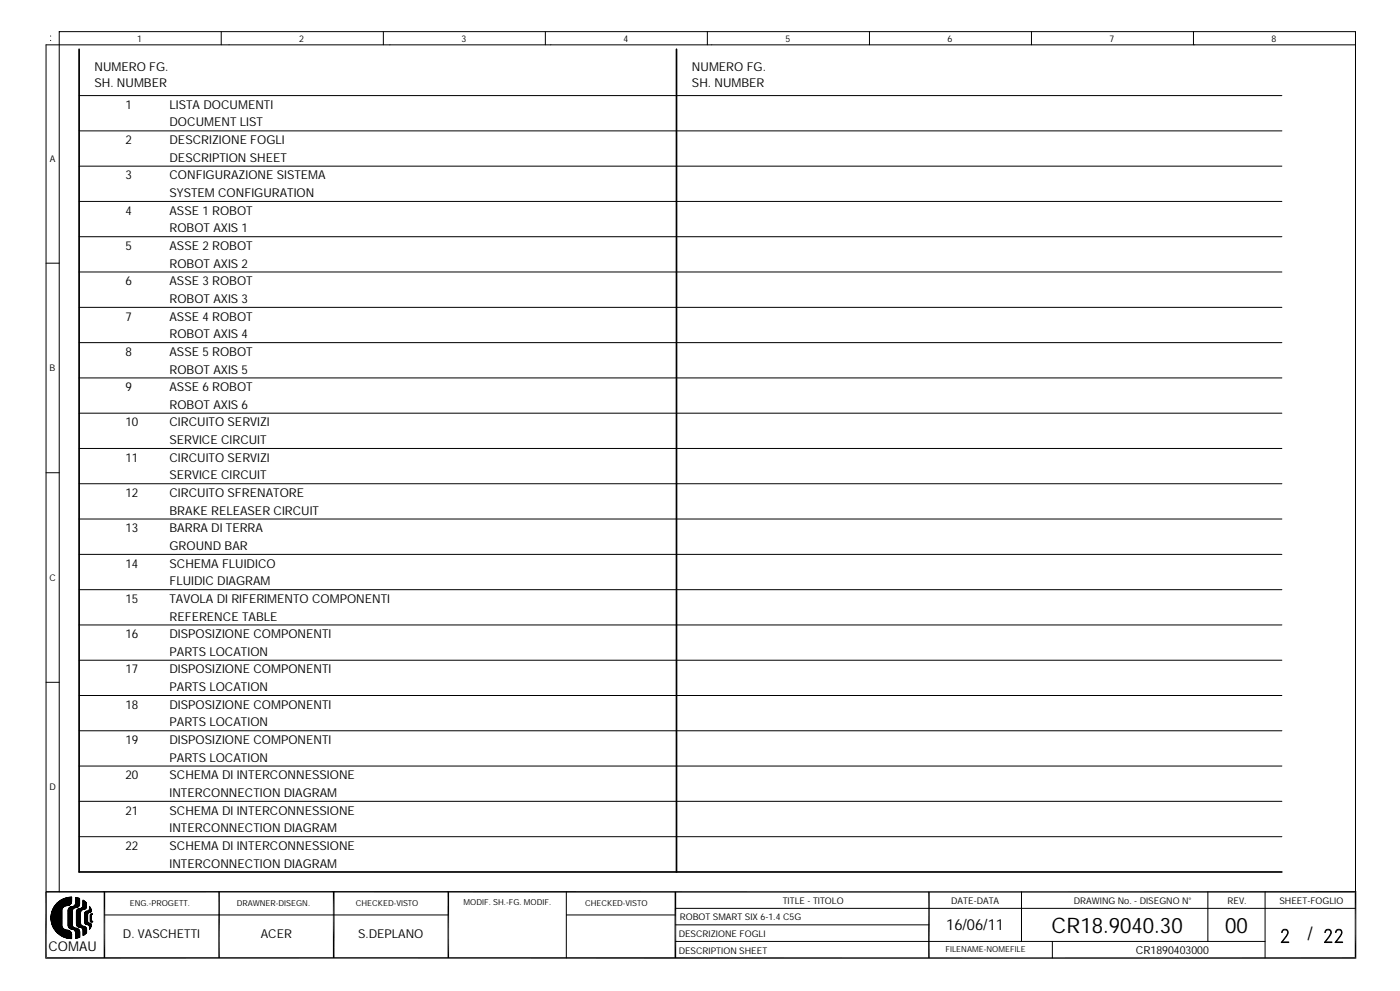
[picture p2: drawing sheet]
<svg xmlns="http://www.w3.org/2000/svg" width="297mm" height="210mm" viewBox="0 0 297 210" stroke-linecap="round" stroke-linejoin="round" font-family="sans-serif">
<g fill="none" stroke="#000" stroke-width=".21">
<path d="M10.7 7.6h.1M10.7 8.6h.1M46.9 6.7v2.8M81.2 6.7v2.8M115.6 6.7v2.8M149.9 6.7v2.8M184.3 6.7v2.8M218.6 6.7v2.8M252.9 6.7v2.8M287.3 9.5h-277.5v179.4M16.8 27.7h254.9M16.8 35.2h254.9"/>
<path d="M16.8 20.2h254.9M9.8 55.7h2.8M16.8 57.6h254.9M16.8 42.7h254.9M16.8 50.1h254.9M16.8 65.1h254.9M16.8 72.6h254.9M16.8 80h254.9M16.8 87.5h254.9M16.8 95h254.9M9.8 100.1h2.8M16.8 102.5h254.9"/>
<path d="M16.8 109.9h254.9M16.8 117.4h254.9M16.8 124.9h254.9M16.8 132.4h254.9M16.8 139.8h254.9M9.8 144.5h2.8M16.8 147.3h254.9M16.8 154.8h254.9M16.8 162.3h254.9M16.8 169.7h254.9M16.8 177.2h254.9M10.8 194.7l4.1 4.1 .3-.2"/>
<path d="M10.8 194l2.4 2.4-1.1 1.1M10.8 194.9l3.9 3.9M10.8 193.9l2.3 2.2M10.8 195.1l3.7 3.6M10.9 193.7l2.2 2.3-1.3 1.2M10.9 193.4l2.2 2.2M10.9 195.5l3.2 3.2M10.9 193.3l2.2 2.2-1.5 1.4M11 193.1l2.1 2.2M11 195.7l2.9 2.9 1.2-1.1M11 193l2.1 2.1M11.1 192.9l2 2"/>
<path d="M11.1 192.8l2 1.9M11.2 192.6l1.9 2M11.3 192.4l1.8 1.8M11.3 192.3l1.8 1.7M11.4 192.2l1.7 1.7-2 2.1 2.5 2.5M11.5 192.1l1.6 1.6M11.5 192l1.6 1.5M11.6 191.9l1.5 1.5-2.2 2.2M11.7 191.8l1.4 1.4M11.8 191.7l1.3 1.3M11.8 191.6l1.3 1.2M11.9 191.5l1.2 1.2"/>
<path d="M12 191.4l1.1 1.1M12.1 191.3l1.1 1.1-2.4 2.4M12.2 191.2l-.2 .2M12.2 191.2l1.1 1.1M12.3 191.1l1.1 1.1M12.4 191.1l1 1M12.4 191l1.1 1.1M12.6 188.9v-182.2h274.7v182.2M12.6 190.9l1 1.1M12.6 190.8l1.1 1.1M12.8 190.8l1.1 1.1M12.8 198.1l1.2-1.1 1.2 1.2-.6 .6"/>
<path d="M12.9 190.7l-1.5 1.4M13 190.6l1.1 1.2M13.1 190.6l1.2 1.2M13.1 196.2a1.2 1.2 0 0 0 1.2 .8M13.1 195.3l-1.6 1.6M13.1 195.1l-1.6 1.7M13.1 195l-1.7 1.7 1.5 1.5M13.1 194.8l-1.8 1.7M13.1 194.6l-1.8 1.8M13.1 194.4l-1.9 1.9 2.1 2.1 1.3-1.3M13.1 194.3l-1.9 1.9M13.1 194.1l-2 2"/>
<path d="M13.1 193.7l-2.1 2.1M13.1 193.6l-2.1 2.1M13.1 193.2l-2.2 2.2M13.1 193.1l-2.2 2.2 3.4 3.4 .9-.8M13.1 192.9l-2.2 2.2M13.1 192.7l-2.3 2.3M13.1 195.6l-1.4 1.5M13.1 195.8l-1.3 1.4M13.1 196.2l-1.2 1.2 .4 .3M13.1 196.3l-1.1 1.1M13.2 190.5l1.3 1.3M13.3 196.5l-1.1 1.1"/>
<path d="M13.4 196.6l-1.1 1.1M13.4 196.7l-1 1.1M13.4 190.4l1.3 1.3M13.5 196.8l-1.1 1M13.5 190.3l1.3 1.3M13.6 190.3l-2.5 2.5M13.6 196.8l-1 1.1M13.7 190.3l1.2 1.3M13.7 196.9l1.5 1.4M13.7 196.9l-1.1 1.1M13.8 190.3l1.2 1.2M13.9 190.2l-2.9 2.9"/>
<path d="M13.9 196.9l-1.2 1.2M13.9 190.2l1.2 1.2M14.1 190.2l1 1M14.1 190.2l-3.2 3.1M14.1 197l-1.1 1.2M14.2 197l1 1M14.2 190.1l1 1M14.3 197l.7 .4 .2 .5M14.3 191.8a1.24 1.24 0 0 0-1.2 .9v3.5M14.3 190.1l-3.4 3.4 2.2 2.3M14.3 197l-1.2 1.3M14.4 190.1l.8 .8"/>
<path d="M14.4 197l.8 .8M14.4 193.5l.9 .8-.9 .9M14.4 195.2l1 .9-.6 .6M14.4 195.4l2.5 2.4M14.4 195.6l2.5 2.4M14.4 195.9l.9 .9M14.4 194.2l.9 .8M14.4 194l.9 .9M14.4 193.3l.9 .9M14.4 193.7l.9 .8M14.4 193.8l.9 .9M14.4 194.7l.9 .9"/>
<path d="M14.4 194.9l.9 .8M14.4 195l.9 .9M14.4 195.7l1.2 1.2M14.4 193.1l.9 .9M14.4 192.8l.9 .9M14.5 197l-1.3 1.3M14.5 196.1l.7 .7M14.5 192.7l.8 .8M14.6 192.4l.7 .8M14.6 197.1l.5 .5M14.6 191.8l-1.3-1.3-2.1 2 1.9 1.9M14.6 190.1l.6 .5-1.2 1.2-1.1-1.1"/>
<path d="M14.6 192.3l.7 .7M14.7 197.1l-1.3 1.3M14.7 190l-3.9 4M14.7 192.2l.6 .6M14.8 190l.4 .4M14.8 197.2l-1.3 1.3M14.8 192.1l.6 .6M14.9 192.1l-.4 .4 .8 .8M14.9 190l-4.1 4.2 4.4 4.3M14.9 197.3l-1.2 1.2M14.9 192.1l.5 .5M14.9 190l.3 .3"/>
<path d="M15 197.4l-1.2 1.2M15.1 192.1l.4 .4M15.1 191.2l-.5 .6M15.1 197.6l-1 1.1M15.1 192.1l-.6 .6M15.2 190.9l-.4 .7-.5 .2M15.2 191l-.8 .8M15.2 197.7l-1 1M15.2 190.9v-.9a4.4 4.4 0 0 0-4.4 4.4 4.4 4.4 0 0 0 4.4 4.4v-.9M15.2 197.9h.1M15.2 190.8l-1 1M15.2 190.5l-1.5 1.5"/>
<path d="M15.2 190.3l-4.4 4.4M15.2 190.1l-4.4 4.4 4.4 4.2M15.2 190.1l-4.4 4.2 4.4 4.4M15.2 190.8l-.7-.7-3.7 3.7M15.2 198.1l-.7 .6M15.2 198.4l-.4 .4M15.2 192l-.4 .2-.4 .6 .1 3.4 .3 .4 .4 .2M15.2 196.8l.7 .3 .1 .5M15.2 192l.4 .4M15.3 193v2.8l-.7 .7M15.3 193.3l-.9 .8M15.3 193.1l-.9 .9"/>
<path d="M15.3 193.4l-.9 .9 .9 .9M15.3 193.8l-.9 .8M15.3 194.1l-.9 .9M15.3 194.5l-.9 .8M15.3 195.7l-.7 .7M15.3 195.5l-.8 .8 .4 .4 .5-.4M15.3 193.6l-.9 .9 .9 .9M15.3 194.8l-.9 .9M15.3 194.6l-.9 .9M15.3 193.9l-.9 .9M15.3 195l-.9 .8M15.3 195.1l-.9 .9"/>
<path d="M15.3 195.3l-.8 .9M15.3 195.8l.2 .5 .6 .3M15.3 192l-.9 .9 .9 .9M15.3 192.9l-.9 .9M15.3 196l-.6 .6M15.4 192.7l-1 .9M15.4 192l.3 .3M15.5 196.3l-.4 .5M15.5 196.8l.3-.3 1.1 1.2-.9 .9M15.5 192l.3 .3M15.6 192l-1.2 1.1M15.6 196.4l-.4 .4"/>
<path d="M15.6 191.9l.4 .3M15.7 196.5l-.3 .3M15.7 191.9l.4 .3M15.8 191.8l.5 .4M15.9 191.7l.5 .5M15.9 196.6l-.3 .3M16 197.5l.9 .9M16 196.6l.9 .9M16 191.4l.6 .6M16 197.6v1.1M16 190.1l.9 .8M16 197.6l.9 .9"/>
<path d="M16 197.8l.8 .8 .1-.2M16 198l.6 .6M16 198.2l.5 .4M16 198.3l.4 .4M16 191.3l.7 .7M16 191.1l.8 .7M16 198.7h.1M16 190.9l.8 .8M16 190.8l.8 .8M16 190.4l.9 .9M16 190.2l.9 .9M16.1 196.6l.5 .2 .2 .4 .1 1.3"/>
<path d="M16.1 192.2l-.6 .3-.2 .5M16.1 196.6l-.4 .4M16.2 193.1v2.8l.3 .4 1 .4 .1 1.5M16.2 195.8l.6 .6 .4-.4M16.2 195.1l2.2 2.1M16.2 193.7l.9 .9M16.2 193.4l.9 .8M16.2 196.6l.7 .8-.9 .8M16.2 195.2l2.2 2.2M16.2 195.6l.8 .8 .3-.3M16.2 194.9l.9 .9M16.2 194.6l.9 .9-.7 .7"/>
<path d="M16.2 195.4l1.1 1.1 .3-.3M16.2 193.5l.9 .9M16.2 193.9l.9 .8M16.2 194l.9 .9M16.2 194.2l.9 .9M16.2 194.4l.9 .9M16.2 194.7l.9 .9M16.2 193.2l.9 .8M16.2 193l.9 .9-.9 .9M16.2 190.1l-.2 .2M16.2 192.9l.9 .8M16.3 196l.3 .3"/>
<path d="M16.3 196.6l-.5 .5M16.3 190.1l.6 .7M16.3 192.8l.8 .7M16.4 190.2l-.4 .3M16.4 196.7l-.5 .5M16.4 192.7l.7 .7-.9 .9M16.4 196.7l.4 .4-.8 .8M16.5 192.6l.6 .6-.9 .9M16.5 196.7l-.5 .6 .9 .9-.4 .5M16.6 192.5l-.3 .3M16.6 192.5l.5 .6M16.6 196.8l-.6 .6"/>
<path d="M16.6 190.2l-.6 .6M16.7 192.5l.5 .4M16.7 196.9l-.7 .7M16.8 197l-.8 .7M16.8 191.8l-.4 .4M16.8 192.5l-.6 .6M16.8 192.4l.4 .4M16.9 190.3l-.9-.2v1.4l-.3 .4-.5 .1M16.9 190.3v1.1a.76 .76 0 0 1-.8 .8M16.9 191.2l-1.2 1.1M16.9 190.8l-2.5 2.5M16.9 191.5l-.7 .7"/>
<path d="M16.9 191.3l-.9 .9M16.9 191l-2.5 2.4M16.9 190.7l-.9 .9 .5 .5M16.9 190.5l-.9 .9M16.9 190.3l-.9 .9M16.9 190.4l-.2-.1-.7 .7M16.9 190.6l-.4-.4-.5 .4 .9 .8M16.9 197.2l-.9 .9M16.9 198.5l-.9 .2M16.9 197.5l-.9 .9M16.9 197.9l-.9 .8M16.9 198l-.7 .7-.2-.2"/>
<path d="M17.1 195.1l-.9 .9M17.1 193.6l-.9 .9M17.1 193.7l-.9 .9M17.1 194.8l-.9 .9M17.1 194.6l-.9 .9M17.1 194.4l-.9 .9M17.1 194.3l-.9 .8M17.1 194.1l-.9 .9M17.1 195l-.9 .8M17.1 195.3l-.8 .8M17.1 195.6l-.6 .7M17.1 195.8l-.5 .5"/>
<path d="M17.1 192.4l.3 .3M17.1 193l-.9 .9M17.1 196.4l.3-.3 1 1M17.2 195.9l-.5 .5M17.3 192.4l.3 .3M17.3 192.3l-1.1 1.1M17.3 192.8l-.3-.4-.8 .8M17.4 192.3l.3 .3M17.4 196.6l.4-.4 .6 .5M17.4 192.2l.5 .4M17.5 196.7l.9 .9M17.6 192l.5 .5"/>
<path d="M17.6 191l.7 .7M17.6 197l.7 .7M17.6 197.9l.2 .1M17.6 197.2l.6 .6M17.6 197.5l.4 .4M17.6 197.7l.3 .3M17.7 196.2l.7 .7M17.7 190.7l.6 .8M17.7 196.2l.4 .1 .2 .3 .1 1-.8 .6M17.7 196.2l-.3 .4M17.7 190.8l.6 .6M17.8 190.8l-.2 .2"/>
<path d="M17.9 190.9l-.3 .2 .7 .8M17.9 193.5l.7 .7M18 190.9l-.4 .4 .7 .7M18 196.3l-.5 .4M18 193.3l.6 .5-.7 .6 .7 .6-.6 .6M18.1 191l-.5 .5 .7 .7M18.1 193.2l.5 .4M18.1 196.3l-.5 .5M18.2 193.1l.4 .4M18.2 191.1l-.6 .6 .7 .6M18.2 196.4l-.6 .6M18.3 191.2l-.7 .6 .6 .6"/>
<path d="M18.3 196.5l-.7 .7M18.3 193l.4 .4M18.3 191.2l-.7-.5-.1 1.4-1 .5-.3 .6M18.3 191.2l-.1 1.2-.9 .4-.2 .5v2.3l.1 .3 .5 .3M18.3 191.4l-2.1 2.2M18.3 192.1l-.5 .5M18.3 191.8l-.9 .9M18.3 191.6l-2.1 2.2M18.3 191.3l-.8 .8 .5 .5M18.3 193l-.3 .4 .6 .6M18.3 192l-.6 .7M18.3 196.6l-.7 .7 .5 .5"/>
<path d="M18.4 196.8l-.8 .7M18.4 196.9l-.8 .8M18.4 197.1l-.8 .7M18.4 197.3l-.8 .7M18.4 197.5l-.8 .5M18.4 193l.4 .3M18.5 195.8l.4 .3 .1 .7M18.5 193l-.4 .1-.2 .4v1.8l.2 .4 .4 .1M18.5 193l-.6 .6M18.6 193.7v1.6l.7 .4 .1 .4M18.6 194.8l-.6 .7 .3 .3M18.6 194l-.7 .6 .7 .6"/>
<path d="M18.6 194.7l-.7 .6 .6 .5M18.6 194.1l-.7 .7 1.4 1.4M18.6 195.2l-.5 .5M18.6 193.6l-.7 .6 .7 .7M18.6 193l.3 .3M18.6 195.3l-.4 .4M18.7 195.4l-.4 .4M18.7 192.9l.3 .4M18.8 195.5l-.4 .3M18.8 192.9l.4 .3M18.9 195.6l-.3 .2M18.9 192.8l.4 .3"/>
<path d="M18.9 195.6l.5 .4M18.9 192.6l.4 .4M19 192l-.1 .7-.4 .3M19 192l.4 .8M19 192.1l.2 .3-1.3 1.3 .7 .6-.7 .6 1.4 1.4M19 196.5l.1 .1M19 192.3l.4 .4M19 196.8h.1M19 192h.1M19 192.1v.1M19 195.6l-.3 .3M19.1 195.6l.3 .2"/>
<path d="M19.1 192.2l-.1 .2M19.1 193.9v1.2l.2 .2h.3v-.2M19.1 194.9l.4 .4 .1-.2M19.1 195.1l.2 .2 .2-.2M19.1 194.2l.2 .3M19.1 194.4l.2 .2M19.1 194.6l.2 .2M19.1 194.7l.2 .3M19.1 194l.2 .3M19.1 193.9l.2 .2M19.2 195.6l-.4 .4M19.2 192.3l-.2 .2 .4 .4"/>
<path d="M19.3 192.5l-1.4 1.4 .7 .6-.7 .6 1.3 1.3-.2 .3M19.3 195.7l-.4 .4M19.3 193.8v1.3h.3M19.3 193l-.2 .2M19.3 194.4l-.2 .2M19.3 194.2l-.2 .2M19.3 195.1l-.1 .1M19.3 192.7l-1.4 1.4 .7 .6M19.3 194.6l-.2 .2M19.3 194l-.2 .3M19.3 193.9l-.2 .2M19.3 194.7l-.2 .3"/>
<path d="M19.3 194.9l-.2 .2M19.3 193.6l.2 .1M19.3 195.8l-.4 .4M19.4 196.1l-.4 .4M19.4 192.9l-.1 .3-.6 .2-.1 .3M19.4 196.1l-.4 .7M19.4 192.8v.1M19.4 193.8l-.2-.1 .1 .2M19.4 195.9l-.4 .4 .2 .2M19.4 192.8l-.5 .5M19.5 193.7v-.1l-.4 .3M19.5 195.1l.1 .1"/>
<path d="M19.6 193.6h-.4l-.1 .3M19.6 193.6l-.3 .2M22.1 193.8h72.9M120 188.9v14M120 193.8h23.1M143.1 199.4h125M143.1 192.4h144.2M143.1 195.9h53.8M216.5 188.9v10.5M223 199.4v3.5M256 188.9v10.5M268.1 188.9v14"/>
<path d="M271.6 199.5h1.5v.1h-1.6l1-1.3a.83 .83 0 0 0 0-1.3h-.4l-.5 .5 .3-.5 .6-.2a.85 .85 0 0 1 .1 1.5l-1 1.3M280.8 199.5h1.5v.1h-1.6l1-1.3a.83 .83 0 0 0 0-1.3h-.5l-.4 .5 .2-.5 .7-.2a.85 .85 0 0 1 .1 1.5l-1 1.3M283 199.5h1.5v.1h-1.6l1.1-1.3a.83 .83 0 0 0 0-1.3l-.7 .1-.3 .4 .3-.5 .7-.2a.85 .85 0 0 1 .1 1.5l-1.1 1.3"/>
</g>
<path d="M16.8 10.4v174.3h254.9M143.4 10.4v174.3" fill="none" stroke="#000" stroke-width=".36"/>
<path d="M22.1 188.9v14M46.4 188.9v14M95 188.9v14M196.9 188.9v14M287.3 188.7v14.4M287.4 188.9h-277.6l-.1 14.2M9.6 202.9h277.8" fill="none" stroke="#000" stroke-width=".32"/>
<path d="M70.7 188.9v14M143.1 188.9v14" fill="none" stroke="#000" stroke-width=".34"/>
<g font-size="4.5">
<text x="222.9" y="197.5">CR18.9040.30</text>
<text x="259.6" y="197.5">00</text>
</g>
<text font-size="3.9" x="277.1" y="199.2">/</text>
<text font-size="3.2" x="200.5" y="197.1">16/06/11</text>
<text font-size="2.9" x="10.3" y="201.5">COMAU</text>
<g font-size="2.6">
<text x="20" y="15.1">NUMERO FG.</text>
<text x="146.6" y="15.1">NUMERO FG.</text>
<text x="20" y="18.4">SH. NUMBER</text>
<text x="26.6" y="23">1</text>
<text x="35.9" y="23">LISTA DOCUMENTI</text>
<text x="146.6" y="18.4">SH. NUMBER</text>
<text x="35.9" y="26.8">DOCUMENT LIST</text>
<text x="26.6" y="30.5">2</text>
<text x="35.9" y="30.5">DESCRIZIONE FOGLI</text>
<text x="35.9" y="34.3">DESCRIPTION SHEET</text>
<text x="26.6" y="38">3</text>
<text x="35.9" y="38">CONFIGURAZIONE SISTEMA</text>
<text x="35.9" y="41.7">SYSTEM CONFIGURATION</text>
<text x="26.6" y="45.5">4</text>
<text x="35.9" y="45.5">ASSE 1 ROBOT</text>
<text x="26.6" y="53">5</text>
<text x="35.9" y="49.2">ROBOT AXIS 1</text>
<text x="35.9" y="53">ASSE 2 ROBOT</text>
<text x="35.9" y="56.7">ROBOT AXIS 2</text>
<text x="26.6" y="60.4">6</text>
<text x="35.9" y="60.4">ASSE 3 ROBOT</text>
<text x="35.9" y="64.1">ROBOT AXIS 3</text>
<text x="26.6" y="67.9">7</text>
<text x="35.9" y="67.9">ASSE 4 ROBOT</text>
<text x="35.9" y="71.6">ROBOT AXIS 4</text>
<text x="26.6" y="75.4">8</text>
<text x="35.9" y="75.4">ASSE 5 ROBOT</text>
<text x="26.6" y="82.8">9</text>
<text x="35.9" y="79.1">ROBOT AXIS 5</text>
<text x="35.9" y="82.8">ASSE 6 ROBOT</text>
<text x="35.9" y="86.6">ROBOT AXIS 6</text>
<text x="26.6" y="90.3">10</text>
<text x="35.9" y="90.3">CIRCUITO SERVIZI</text>
<text x="35.9" y="94.1">SERVICE CIRCUIT</text>
<text x="26.6" y="97.8">11</text>
<text x="35.9" y="97.8">CIRCUITO SERVIZI</text>
<text x="35.9" y="101.5">SERVICE CIRCUIT</text>
<text x="26.6" y="105.3">12</text>
<text x="35.9" y="105.3">CIRCUITO SFRENATORE</text>
<text x="26.6" y="112.7">13</text>
<text x="35.9" y="109">BRAKE RELEASER CIRCUIT</text>
<text x="35.9" y="112.7">BARRA DI TERRA</text>
<text x="35.9" y="116.5">GROUND BAR</text>
<text x="26.6" y="120.2">14</text>
<text x="35.9" y="120.2">SCHEMA FLUIDICO</text>
<text x="35.9" y="124">FLUIDIC DIAGRAM</text>
<text x="26.6" y="127.7">15</text>
<text x="35.9" y="127.7">TAVOLA DI RIFERIMENTO COMPONENTI</text>
<text x="35.9" y="131.4">REFERENCE TABLE</text>
<text x="26.6" y="135.2">16</text>
<text x="35.9" y="135.2">DISPOSIZIONE COMPONENTI</text>
<text x="26.6" y="142.6">17</text>
<text x="35.9" y="138.9">PARTS LOCATION</text>
<text x="35.9" y="142.6">DISPOSIZIONE COMPONENTI</text>
<text x="35.9" y="146.4">PARTS LOCATION</text>
<text x="26.6" y="150.1">18</text>
<text x="35.9" y="150.1">DISPOSIZIONE COMPONENTI</text>
<text x="35.9" y="153.9">PARTS LOCATION</text>
<text x="26.6" y="157.6">19</text>
<text x="35.9" y="157.6">DISPOSIZIONE COMPONENTI</text>
<text x="35.9" y="161.3">PARTS LOCATION</text>
<text x="26.6" y="165.1">20</text>
<text x="35.9" y="165.1">SCHEMA DI INTERCONNESSIONE</text>
<text x="26.6" y="172.5">21</text>
<text x="35.9" y="168.8">INTERCONNECTION DIAGRAM</text>
<text x="35.9" y="172.5">SCHEMA DI INTERCONNESSIONE</text>
<text x="35.9" y="176.3">INTERCONNECTION DIAGRAM</text>
<text x="26.6" y="180">22</text>
<text x="35.9" y="180">SCHEMA DI INTERCONNESSIONE</text>
<text x="35.9" y="183.8">INTERCONNECTION DIAGRAM</text>
<text x="26.1" y="198.7">D. VASCHETTI</text>
<text x="55.2" y="198.7">ACER</text>
<text x="75.9" y="198.7">S.DEPLANO</text>
</g>
<text font-size="2.3" x="240.7" y="202">CR1890403000</text>
<g font-size="1.9">
<text x="29.1" y="8.8">1</text>
<text x="63.4" y="8.8">2</text>
<text x="97.8" y="8.8">3</text>
<text x="132.1" y="8.8">4</text>
<text x="166.4" y="8.8">5</text>
<text x="200.8" y="8.8">6</text>
<text x="235.1" y="8.8">7</text>
<text x="269.5" y="8.8">8</text>
<text x="10.6" y="34.3">A</text>
<text x="10.5" y="78.6">B</text>
<text x="10.5" y="123">C</text>
<text x="10.5" y="167.4">D</text>
<text x="165.9" y="191.5">TITLE - TITOLO</text>
<text x="201.6" y="191.5">DATE-DATA</text>
<text x="227.6" y="191.5">DRAWING No. - DISEGNO N°</text>
<text x="260.2" y="191.5">REV.</text>
<text x="271.1" y="191.5">SHEET-FOGLIO</text>
<text x="144.1" y="195">ROBOT SMART SIX 6-1.4 C5G</text>
<text x="143.8" y="198.5">DESCRIZIONE FOGLI</text>
<text x="143.8" y="202">DESCRIPTION SHEET</text>
</g>
<g font-size="1.7">
<text x="27.5" y="191.9">ENG.-PROGETT.</text>
<text x="50.2" y="191.9">DRAWNER-DISEGN.</text>
<text x="75.4" y="191.9">CHECKED-VISTO</text>
<text x="98.3" y="191.7">MODIF. SH.-FG. MODIF.</text>
<text x="124" y="191.9">CHECKED-VISTO</text>
<text x="200.4" y="201.7">FILENAME-NOMEFILE</text>
</g>
</svg>
